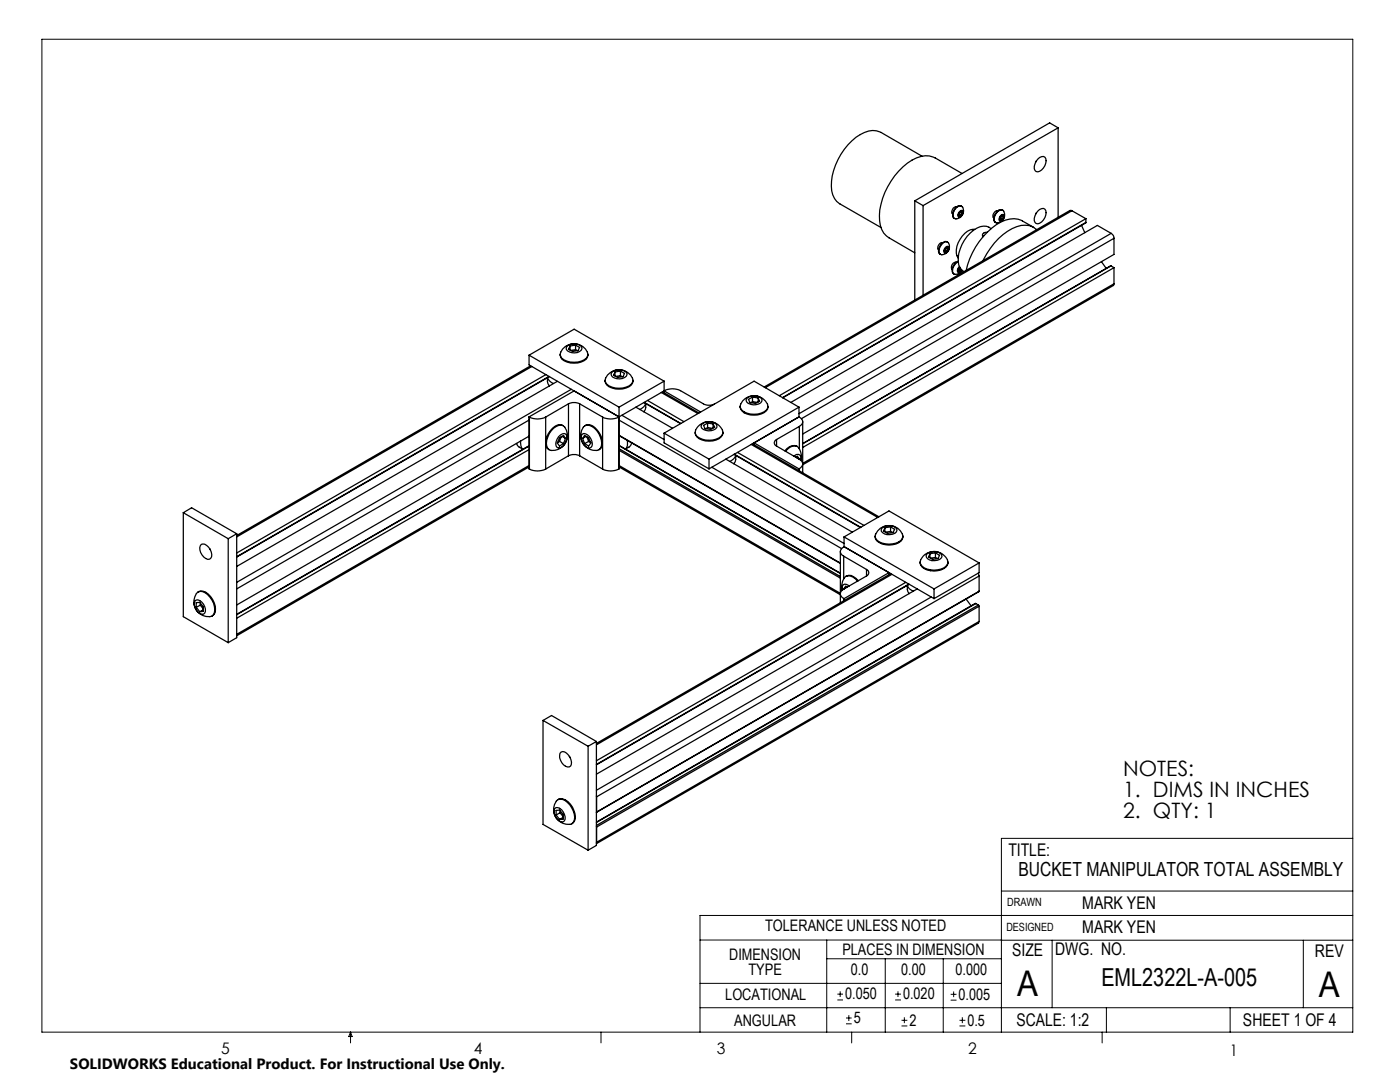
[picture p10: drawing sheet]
<svg xmlns="http://www.w3.org/2000/svg" width="279mm" height="216mm" viewBox="0 0 279 216" stroke-linecap="round" stroke-linejoin="round" font-family="sans-serif">
<g fill="none" stroke="#000" stroke-width=".2">
<path d="M8.4 7.8h261.6v198.2h-261.6zM199.8 177.8h70.2M270 167.3h-70.2v38.7M139.7 187.6h60.2M139.7 196.2h60.1M165 187.6v18.4M165 191.3h34.8M167.1 199.5h1.1M167.1 198.4h1.1M167.7 197.8v1.1M176.7 191.3v14.7M178.6 199.5h1.2"/>
<path d="M178.6 198.4h1.2M179.2 197.8v1.1M188.2 191.3v14.7M189.7 199.6h1.2M189.7 198.4h1.2M190.3 197.8v1.2M199.8 187.6h70.2M210 187.6v13.5M260.1 187.6v13.5M270 182.7h-130.3v23.3M70 206v2.1M70 206l.3 .8h-.7z"/>
<path d="M119.9 206v2.1M139.7 201.1h130.3M168.8 204.3h1.2M168.8 203.1h1.2M169.4 202.6v1.1M170 206v2.1M179.9 204.7h1.2M179.9 203.6h1.2M180.5 203v1.2M191.5 204.7h1.2M191.5 203.6h1.2M192.1 203v1.2"/>
<path d="M220 206v2.1M220.8 201.1v4.9M245.5 201.1v4.9"/>
</g>
<g fill="none" stroke="#000" stroke-width=".25">
<path d="M184 31.2l-8.2-4.8a4 4 0 0 0-4.1 .4 12.5 12.5 0 0 0-5.7 11.3 3.6 3.6 0 0 0 1.6 2.6l8.2 4.7M192 34.6l-5.4-3.1a4.6 4.6 0 0 0-4.6 .5 14.1 14.1 0 0 0-6.5 12 4.2 4.2 0 0 0 1.9 3.4l5.2 3M206.8 32.1l-.1 .3M207.1 31.7a.94 .94 0 0 1 1.6-.1 2.32 2.32 0 0 1-1.6 2.7 .81 .81 0 0 1-.7-1.1l.4-1zM211.2 25.5l-1.7-1-26.9 15.6M211.2 25.5l-27 15.5M211.2 25.5v17.9M182.6 40.1l1.6 .9M182.6 40.1v19.8M184.2 41v17.9M188 48.4l.1 .1M188.1 48.4a.92 .92 0 0 0-.8 1.4l-.1-.1"/>
<path d="M188.3 48.4a.78 .78 0 0 1 .9 0 .78 .78 0 0 1 .3 .9 1.5 1.5 0 0 1-1.8 1.5 1.65 1.65 0 0 1 .6-2.4zM188.5 50.1l.2 .2M188.7 49.9l-.2 .1M188.7 49.9l.4 .2M188.7 49.3l.6-.1a.86 .86 0 0 1-.8 1.2 .86 .86 0 0 1 .2-1.1zM189.1 48.3h-.1a1.47 1.47 0 0 0-1.6 1.3v.9l.3 .3M189.1 50.1l-.4 .2M189.1 49.3l.2 .3M189.1 49.3a.84 .84 0 0 0-.6 .8M189.1 49.3l-.3 .1M189.3 49.6l-.2 .5M189.3 49.6l-.4-.2-.2 .5"/>
<path d="M189.9 53.6l.1 .1M190 42.5l.1 .1M190.7 52.3l.1 .1M190.7 41.2l.2 .1M190.8 41.5l.8-.4a1.16 1.16 0 0 1 .4 1.8 1.04 1.04 0 0 1-1.8 .4 2.1 2.1 0 0 1 .6-1.8zM190.8 52.4a.92 .92 0 0 0-.8 1.3M190.9 41.3a.92 .92 0 0 0-.8 1.4M190.9 50.9l.4 .3M191.2 54l.2 .3M191.2 52.2a1.96 1.96 0 0 0-.9 2.4 1.32 1.32 0 0 0 1.7-.7 .59 .59 0 0 1-.9 .4v-.5l.4-.6M191.2 52.1a1.71 1.71 0 0 0-.9 2.5l.1 .1M191.3 42.9l.2 .3"/>
<path d="M191.4 53.8l-.2 .1M191.4 53.8l.4 .2M191.5 42.2l.6-.2a.88 .88 0 0 1-.8 1.3l-.1-.6zM191.5 42.7l-.2 .1M191.5 42.7l.4 .3M191.5 53.3l-.3 .7M191.6 53.4l-.2 .4M191.8 54l-.4 .3M191.8 53.8v.2M191.9 42.1l.2 .3M191.9 42.1a.84 .84 0 0 0-.6 .8M191.9 43l-.4 .2"/>
<path d="M191.9 42.1l-.3 .1M191.9 53.9l-.1 .1M191.9 41.1h-.1a1.37 1.37 0 0 0-1.6 1.2 .93 .93 0 0 0 .3 1.3M192.1 42.4l-.2 .6M192.1 42.4l-.4-.2-.2 .5M193.9 45.8l.3 .2M194.5 45.8a3.3 3.3 0 0 0-2.9 2 3.5 3.5 0 0 0-.4 3.7M196.3 47.1l-.2 .1M197.1 46.4a.67 .67 0 0 0-.8 .1 .67 .67 0 0 0-.1 .7M197.8 45.6a2.71 2.71 0 0 0-3.5 .3 7.5 7.5 0 0 0-3 7 1.85 1.85 0 0 0 1.1 1.3M198.2 43.4h.1M199 42.1h.1"/>
<path d="M199 42.3l.8-.4a.93 .93 0 0 1 .7 1 1.46 1.46 0 0 1-1.9 1.4 1.56 1.56 0 0 1 .4-2zM199.1 42.1a.92 .92 0 0 0-.8 1.4M199.5 43.7l.2 .3M199.7 43a.41 .41 0 0 1 .7-.1 .77 .77 0 0 1-.1 .9 .77 .77 0 0 1-.9 .2v-.5zM199.7 43.5l-.2 .1M199.7 43.5l.4 .2M199.9 43l-.2 .5M199.9 43l.4 .2M200.1 42.9l.2 .3M200.1 42.9a.84 .84 0 0 0-.6 .8M200.1 43.7l-.4 .3M200.1 42.9l-.3 .1"/>
<path d="M200.1 41.9h-.1a1.13 1.13 0 0 0-1.4 .8 1.1 1.1 0 0 0 .1 1.7M200.3 43.2l-.2 .5M206.3 45.4a7.4 7.4 0 0 0-3.9-1.8 7.7 7.7 0 0 0-5.3 2.7 15.2 15.2 0 0 0-4.3 7.6M206.8 42.5l-.1 .3M206.9 45.8a3.6 3.6 0 0 0-4-.6 12.9 12.9 0 0 0-6.7 6.8M207.1 42.1a.94 .94 0 0 1 1.6-.1 2.32 2.32 0 0 1-1.6 2.7 .81 .81 0 0 1-.7-1.1l.4-1zM213.9 42.1l-.4-.1-61 35.2M213.9 42.1l2.8 1.5M213.9 42.1l-61.2 35.3M215.8 44.9l.7 1.5M216.7 44.4l-60.5 35M216.7 43.6l-61.2 35.4"/>
<path d="M216.7 43.6v.8M216.7 44.4l-60.5 34.9M219.8 52.2l1 1.4M221.6 53.1h.1M221.7 53.1l-61.5 35.4M221.7 53.1l.6 .3M221.8 46.6a1.11 1.11 0 0 1 .5 1M221.8 46.6l-2.8-1.6-61.2 35.3M221.8 46.6l-62.3 35.9M222.3 56.6v.3l-62.1 35.8M222.3 47.6v3.2l-62.1 35.8M222.3 53.4v3.2"/>
<path d="M222.3 53.4l-62.1 35.9M222.3 47.6l-62.4 35.9M222.3 56.6l-62.1 35.9M105.6 70.9l17.9 10.3M105.6 70.9l9-5.2 17.9 10.4M105.6 70.9v1.9l17.9 10.4M105.9 73l-58.7 33.9M106.2 73.1l-59 34M108.9 74.8l-61.7 35.5M109.6 75.1l-62.4 36M109.6 75.1l-62.4 36.1M110.5 76.5a1.94 1.94 0 0 1-1.2-1.1 1.77 1.77 0 0 0 .3 1.6"/>
<path d="M111.2 76.1l-64 36.9M111.8 70.7a1.52 1.52 0 0 0 1.4 1.5 4 4 0 0 0 3.8-.5l.2-.4 .1-.6M112.3 69.6a2.92 2.92 0 0 1 5 1.1 2.42 2.42 0 0 1-2.7 1.6 2.43 2.43 0 0 1-2.8-1.6zM113.1 69.1a2.13 2.13 0 0 1 3 .2 1.37 1.37 0 0 1-1.9 1.1 .95 .95 0 0 1-1.1-1.3zM113.8 69v.8M114 77.7l-66.8 38.5M114.6 78l-9 5.2M114.9 68.9l.8 .4-.3 .7-1.1 .1-.8-.4 .3-.7M114.9 68.9l-1.1 .1M114.9 69.8l-1 .1M114.9 69.8l.4 .2M114.9 68.9v.9"/>
<path d="M120.8 75.9a1.51 1.51 0 0 0 1.4 1.5 3.7 3.7 0 0 0 4-.9l.1-.6M121.2 74.8a2.94 2.94 0 0 1 5.1 1.1 2.43 2.43 0 0 1-2.8 1.6 2.43 2.43 0 0 1-2.7-1.6zM122.1 74.3a2.17 2.17 0 0 1 3 .1 .92 .92 0 0 1-.9 1.1 1.68 1.68 0 0 1-2.2-.9zM122.7 74.2v.8M123.8 74l.8 .5-.2 .6-1.1 .2-.9-.4 .3-.7M123.8 74l-1.1 .2M123.8 75l-.9 .1M123.8 75l.4 .2M123.8 74v1M129.2 79.9l7.3 4.2M132 78.3l7.3 4.2M132.2 78.2l7.3 4.2"/>
<path d="M132.5 78a3.6 3.6 0 0 1 3.3 0l4.6 2.6a2.47 2.47 0 0 0 2.2 0M132.5 76.1v2.3M132.5 76.1l-9 5.1M132.5 78l-9 5.2M132.5 78l7.3 4.2M149.2 79.3a2.06 2.06 0 0 1 2.9 .5 1.63 1.63 0 0 1-2.3 .9 .87 .87 0 0 1-.9-1.1zM150.2 79.2l1.1 .2M150.2 79.2l-.8 .5 .3 .6 1.1 .2 .8-.5-.3-.6M150.2 79.2v1M151.3 79.4v.8M103.9 88a1.94 1.94 0 0 0 .5 1.6l-1.1-.7-.2-.4M105.6 88.9l-58.4 33.7"/>
<path d="M105.6 93.2l-58.4 33.7M105.6 87l-58.4 33.7M105.6 89.7l-58.4 33.7M105.6 83.2l.1 10.4M105.6 83.2h.1M105.6 83.8l-58.4 33.7M105.6 89l-58.4 33.7M105.6 92.9l-58.4 33.7M105.7 83.2a3.6 3.6 0 0 0 3.2 0M105.7 93.6a3.6 3.6 0 0 0 3.2 0M105.7 83.2v10.4M108.9 83.2v10.4"/>
<path d="M110.5 85.4a1.57 1.57 0 0 1 2.2-.2 2.91 2.91 0 0 1 0 3.4 2.91 2.91 0 0 1-3.1 1.1 1.93 1.93 0 0 1-.3-2.5l.3-.7zM111.5 87.1a.98 .98 0 0 1 1.6-.2 2.16 2.16 0 0 1-1.6 2.5 .87 .87 0 0 1-.5-1.3zM111.7 88.1l-.4 .2M111.7 88.1l.8 .4M112 87.1l-.3 1M112.1 87.1l.8 .4M112.4 84.9a1.51 1.51 0 0 0-2.1 .5 3.7 3.7 0 0 0-1.2 4l.5 .3M112.9 87.5l-.4-.6-.8 .5-.5 1 .5 .6 .8-.5M112.9 87.5l-.4 1M113.5 80.6a2.62 2.62 0 0 1 2.2 0M113.5 90.9a2.62 2.62 0 0 1 2.2 0M113.5 80.6l-4.6 2.6"/>
<path d="M113.5 80.6v10.3M113.5 90.9l-4.6 2.7M115.7 80.6l4.6 2.6M115.7 90.9l4.6 2.7M115.7 80.6v10.3M116.2 86.6a1.67 1.67 0 0 1 1.9 1.5 .87 .87 0 0 1-.4 1.3 1.98 1.98 0 0 1-1.5-2.8zM116.3 87.5l.4-.6 .8 .5 .4 1-.4 .6-.8-.5M116.3 87.5l.4 1M116.4 85.2a1.76 1.76 0 0 1 2.7 .7 3.3 3.3 0 0 1 .7 3.6 1.66 1.66 0 0 1-2.1 .1 2.99 2.99 0 0 1-1.3-4.4zM116.7 84.9a1.51 1.51 0 0 1 2.1 .5 3.7 3.7 0 0 1 1.2 4l-.5 .3M117 87.1l-.7 .4M117.1 87.1l.4 1"/>
<path d="M117.5 88.1l.4 .2M117.5 88.1l-.8 .4M120.3 83.2a3.5 3.5 0 0 0 3.2 0M120.3 93.6a3.5 3.5 0 0 0 3.2 0M120.3 83.2v10.4M123.5 83.2v10.4M123.5 86.9l44.2 25.5M123.5 88.9l44.2 25.5M123.5 93.2l44.2 25.5M123.5 81.2v12.4M123.5 83.2h.1M123.5 83.8l44.5 25.7"/>
<path d="M123.5 89.9l44.2 25.5M123.5 89.5l44.2 25.5M123.5 92.9l44.2 25.5M124.1 82.9l8.4 4.8M125.2 87.9a1.67 1.67 0 0 1-.4 1.7 1.5 1.5 0 0 0 1.2-1.2M126.9 81.2l7.3 4.2M128.5 80.3l7.3 4.2M128.6 80.3l7.3 4.2M128.8 80.5a1.72 1.72 0 0 1-1.1 1.2M128.9 80.5v.9l-.4 .8M132.5 86.4v2l9 5.2M132.5 86.4l9 5.2"/>
<path d="M138.7 86.3a1.45 1.45 0 0 0 1.4 1.5 3.6 3.6 0 0 0 4.1-1l.1-.5M139.3 85.1a2.91 2.91 0 0 1 5 1.2 2.43 2.43 0 0 1-2.8 1.5 3.2 3.2 0 0 1-2.7-1.1 1.51 1.51 0 0 1 .5-1.6zM140.2 84.5a2.28 2.28 0 0 1 2.7 .2l.2 .3a1.1 1.1 0 0 1-1.2 .9 1.88 1.88 0 0 1-2-.8zM141.2 84.4l-.8 .5 .3 .6 1.1 .2 .8-.5-.3-.6M141.2 84.4l1.1 .2M141.2 85.3l-.4 .2M141.2 85.3l1 .2M141.2 84.4v.9M141.5 91.6v2M142.1 93.2l26.4 15.2M142.3 84.6v.8M144.9 91.6l25.2 14.6"/>
<path d="M145.6 92.1a1.88 1.88 0 0 0 1.2-1.2v.8l-.4 .8M146.5 90.7l25.2 14.6M146.5 90.6l25.3 14.6M147.2 90.3l25.2 14.5M147.7 81.1a1.97 1.97 0 0 0 2.1 1.7 3.5 3.5 0 0 0 3.4-1.1v-.6M148.2 80a2.92 2.92 0 0 1 5 1.1 1.59 1.59 0 0 1-1.3 1.3 3.6 3.6 0 0 1-4.1-.9l-.1-.4 .1-.5zM149.9 88.7l25.3 14.6M150.1 88.5l25.3 14.6M150.2 80.2l-.4 .2M150.2 80.2l1 .1M150.3 88.4l.1 .3M150.5 88.4l9 5.2"/>
<path d="M150.5 88.4v.4M155 87.7a.69 .69 0 0 0-.5 .7 .69 .69 0 0 0 .5 .6M155 89l4.5 2.7a.99 .99 0 0 1 .7 .9 .99 .99 0 0 1-.7 .9M155 87.7v1.3M156.8 90a2.15 2.15 0 0 1 2.3-.9 2.89 2.89 0 0 1 .7 2.8M158.4 91a.84 .84 0 0 1 1.4 .1v.7M158.8 91.2l.3-.1 .5 .5M158.9 91.2l.7 .4M159.1 89.1a1.92 1.92 0 0 0-2.5 .9M159.5 83.2a1 1 0 0 1 .7 .9 1 1 0 0 1-.7 1M159.5 81.2l-9-5.1-18 10.3M159.5 81.2l-18 10.4"/>
<path d="M159.5 81.2v2M159.5 93.6v.3M159.5 83.2l-18 10.4M159.5 83.2l-9 5.2M159.5 85.1l-4.5 2.6M159.5 93.5v.1M159.5 85.1v4.5M159.5 93.5v.5M159.6 91.6v.1M160.2 84.1v10.3M36.6 102.3l8.9 5.2M36.6 102.3v20.7l8.9 5.2"/>
<path d="M36.6 102.3l1.6-1 9 5.2M38.9 119.9a1.37 1.37 0 0 1 2 1.1 1.13 1.13 0 0 1-.3 1.6 2 2 0 0 1-1.7-2.7zM39.2 118.4a1.4 1.4 0 0 1 2.2 .2 3.7 3.7 0 0 1 1.2 4.1 1.81 1.81 0 0 1-2.2 .1 2.96 2.96 0 0 1-1.2-4.4zM39.5 118.1a1.97 1.97 0 0 1 2.6 1 3.2 3.2 0 0 1 .7 3.5l-.5 .3M40.2 108.6a1.92 1.92 0 0 1 2.1 2l-.2 .8a.91 .91 0 0 1-1.4-.2 1.9 1.9 0 0 1-.5-2.6zM41.8 109.5l.2 .2M45.5 107.5v20.7M47.2 106.5v20.7l-1.7 1M47.2 106.5l-1.7 1M167.7 110.1v10.2M168.3 117.5h.1M168.4 117.5a.99 .99 0 0 0-.7 1 .99 .99 0 0 0 .7 .9"/>
<path d="M168.4 119.4l.1 .1M168.4 111l4.5 2.6M168.4 111v4.5M168.4 119.4v.5M168.5 109.1a1 1 0 0 0-.8 .9 1 1 0 0 0 .7 1M168.5 107.1l17.9 10.4M168.5 107.1l8.9-5.1 18 10.3M168.5 107.1v2M168.5 119.5v.3M168.5 109.1l17.9 10.4M168.8 115a1.51 1.51 0 0 1 2.1 .4l.4 .5M169.1 117.1l-.8 .4"/>
<path d="M169.1 117.2l-.3-.2-.5 .5M169.5 116.9a.87 .87 0 0 0-1.4 0v.9M171.1 116a1.74 1.74 0 0 0-2.6-.7 3.2 3.2 0 0 0-.4 2.5M172.9 113.6a.69 .69 0 0 1 .5 .7 .69 .69 0 0 1-.5 .6M172.9 114.9l-4.5 2.6M172.9 113.6v1.3M174.7 107a1.2 1.2 0 0 0 .8 1.3 4.1 4.1 0 0 0 4.3-.4l.3-.3 .1-.6M175.2 105.9a2.9 2.9 0 0 1 5 1.1 1.89 1.89 0 0 1-2 1.5 3.3 3.3 0 0 1-3.5-1.1 1.36 1.36 0 0 1 .5-1.5zM176 105.4a2.13 2.13 0 0 1 3 .2 .87 .87 0 0 1-.9 1 1.59 1.59 0 0 1-2.2-.9zM176.6 105.3v.8M177.4 114.7v-.4l-8.9 5.2M177.6 114.4l-.1 .2"/>
<path d="M177.7 105.1l.8 .5-.3 .7-1.1 .1-.8-.5 .3-.6M177.7 105.1l-1.1 .2M177.7 106l.4 .3M177.7 106l-1 .2M177.7 105.1v.9M177.8 114.5l-58.8 33.8M178 114.6l-59 34M180.8 116.2l-61.8 35.6M181.1 116.8v.9l.4 .8M181.1 116.8a1.57 1.57 0 0 0 1.2 1.2M181.4 116.6l-62.4 35.9M181.4 116.6l-62.4 36"/>
<path d="M183.1 117.5l-64.1 37M183.6 112.1a1.92 1.92 0 0 0 2.1 1.8 3.3 3.3 0 0 0 3.4-1.2l.1-.6M184.3 110.9a2.93 2.93 0 0 1 4.9 1.2 1.99 1.99 0 0 1-2.1 1.6 3.3 3.3 0 0 1-3.4-1.1 1.56 1.56 0 0 1 .6-1.7zM185 110.6a2.19 2.19 0 0 1 2.9 .1 .85 .85 0 0 1-.8 1.1 1.61 1.61 0 0 1-2.3-.9zM185.6 110.5v.8M185.8 119.1l-66.8 38.6M186.4 117.5v2M186.7 110.3l-1.1 .2M186.7 110.3l.8 .5-.3 .6-1.1 .2-.8-.5 .3-.6M186.7 111.2l-1 .2M186.7 111.2l.4 .2M186.7 110.3v.9"/>
<path d="M192.8 119.5l1 1.4M195.2 114.4l.2 .5M195.4 114.9l-76.3 44.1-.1-.2M195.4 112.3v2l-9 5.2M195.4 114.9v3.1M195.4 112.3l-9 5.2M39.2 121.2v-.9l.7-.1 .7 .9v.9l-.7 .1M39.2 121.2l.7 .9M40 120.3v.5M40 120.8l.6 .7M40 120.8l-.8 .4M40.6 121.7l-.7 .4"/>
<path d="M194.7 120.4l-75.7 43.6M194.7 120.4l.6 .3M194.7 120.4l-75.7 43.7M195.3 120.7l.1 .3M195.3 120.7l-76.3 44M195.4 121l-76.3 44-.1-.1M195.4 124l-76.3 44.1-.1 .1M195.4 124l-.1 .3-76.3 44M195.4 121v3M108.4 143.8l9 5.1M108.4 143.8v20.7l9 5.2M108.4 143.8l1.7-1 8.9 5.2"/>
<path d="M111 159.8a1.4 1.4 0 0 1 2.2 .3 4.1 4.1 0 0 1 1.4 3.6l-.2 .4a1.66 1.66 0 0 1-2.1 .2 2.97 2.97 0 0 1-1.3-4.5zM111.3 159.6a1.94 1.94 0 0 1 2.5 .9 3.3 3.3 0 0 1 .7 3.5l-.4 .4M112 150.1a1.76 1.76 0 0 1 1.9 1.5 .91 .91 0 0 1-.7 1.4 2.29 2.29 0 0 1-1.4-2.7zM113.6 150.9l.2 .3M117.4 148.9v20.8M119 148v20.7l-1.6 1M119 148l-1.6 .9M110.7 161.4a1.08 1.08 0 0 1 1.7 .6 1.45 1.45 0 0 1 0 2 1.95 1.95 0 0 1-1.7-2.6zM111 162.6v-.9l.7-.1 .7 .9v.9l-.7 .1M111 162.6l.7 .9M111.8 161.7v.5M111.8 162.2l.6 .7"/>
<path d="M111.8 162.2l-.8 .4M112.4 163.1l-.7 .4M119.1 162l76.3-44z"/>
</g>
<g font-size="7.1">
<text x="203" y="198.7">A</text>
<text x="263.2" y="198.9">A</text>
</g>
<text font-size="4.9" x="219.8" y="196.7">EML2322L-A-005</text>
<g font-size="4.2">
<text x="224.2" y="154.8">NOTES:</text>
<text x="224.2" y="158.9">1. DIMS IN INCHES</text>
<text x="224.2" y="163.1">2. QTY: 1</text>
</g>
<text font-size="3.9" x="203.2" y="174.9">BUCKET MANIPULATOR TOTAL ASSEMBLY</text>
<g font-size="3.5">
<text x="201.2" y="170.7">TITLE:</text>
<text x="216" y="181.4">MARK YEN</text>
<text x="202" y="190.7">SIZE</text>
<text x="210.6" y="190.6">DWG. NO.</text>
<text x="216" y="186.2">MARK YEN</text>
<text x="262.4" y="190.9">REV</text>
<text x="202.9" y="204.6">SCALE: 1:2</text>
<text x="248.1" y="204.6">SHEET 1 OF 4</text>
</g>
<g font-size="3.2">
<text x="152.7" y="185.7">TOLERANCE UNLESS NOTED</text>
<text x="145.5" y="191.5">DIMENSION</text>
<text x="168.1" y="190.5">PLACES IN DIMENSION</text>
<text x="149.4" y="194.6">TYPE</text>
<text x="169.8" y="194.6">0.0</text>
<text x="179.8" y="194.6">0.00</text>
<text x="190.7" y="194.6">0.000</text>
<text x="144.7" y="199.6">LOCATIONAL</text>
<text x="168.7" y="199.4">0.050</text>
<text x="180.2" y="199.4">0.020</text>
<text x="191.3" y="199.5">0.005</text>
<text x="146.5" y="204.6">ANGULAR</text>
<text x="170.4" y="204.2">5</text>
<text x="181.5" y="204.6">2</text>
<text x="193.1" y="204.6">0.5</text>
<text x="44.2" y="210.4">5</text>
<text x="94.6" y="210.3">4</text>
<text x="143.1" y="210.4">3</text>
<text x="193.2" y="210.3">2</text>
<text x="245.4" y="210.6">1</text>
</g>
<text font-size="3" x="14" y="213.3">SOLIDWORKS Educational Product. For Instructional Use Only.</text>
<g font-size="2.3">
<text x="200.8" y="185.7">DESIGNED</text>
<text x="201" y="180.9">DRAWN</text>
</g>
</svg>
